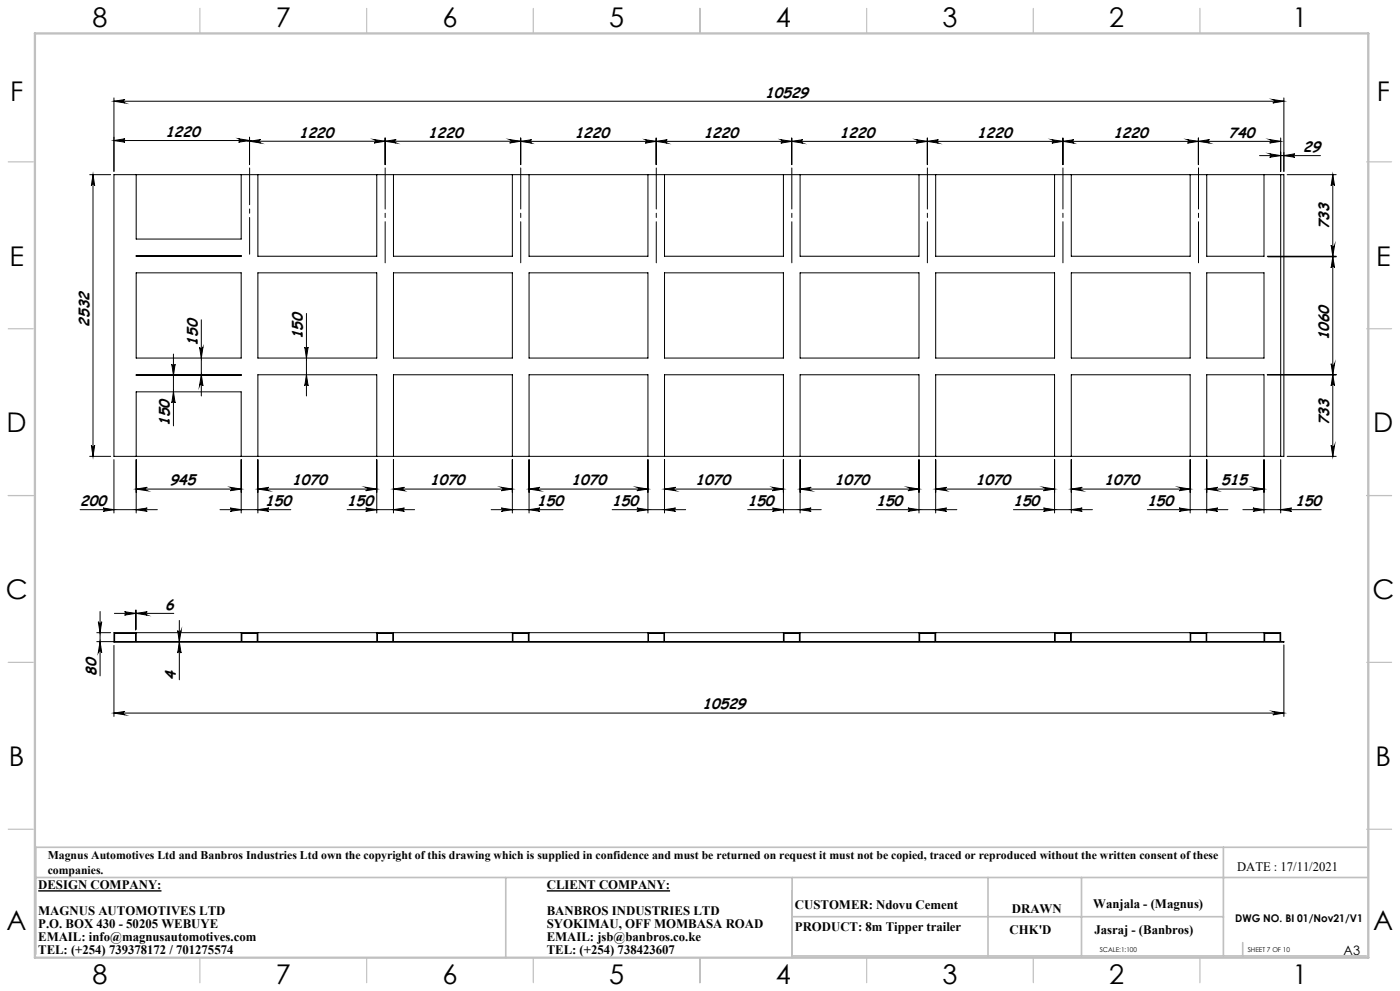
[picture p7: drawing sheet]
<svg xmlns="http://www.w3.org/2000/svg" width="420mm" height="297mm" viewBox="0 0 420 297" stroke-linecap="round" stroke-linejoin="round" font-family="sans-serif">
<path d="M11.5 267h37M164 267h37" fill="none" stroke="#000" stroke-width=".41"/>
<g fill="none" stroke="#000" stroke-width=".3">
<path d="M34.2 29.3v22.1M34.2 30.3h351M34.2 30.3l3.3-.5a.51 .51 0 0 0-.5 .6 .51 .51 0 0 0 .5 .5zM381.8 29.8l3.4 .5-3.4 .6a.51 .51 0 0 0 .5-.5 .51 .51 0 0 0-.5-.6zM385.2 29.3v22.1M26.9 52.3h6.3M27.9 52.3v84.5M27.9 52.3l.5 3.4a.49 .49 0 0 0-.5-.5 .49 .49 0 0 0-.5 .5zM34.2 42.1h40.7M34.2 52.3h351v84.5h-351zM34.2 42.1l3.3-.5a.51 .51 0 0 0-.5 .5 .51 .51 0 0 0 .5 .5zM40.9 52.3v19.3h31.5v-19.3"/>
<path d="M71.6 41.6l3.3 .5-3.3 .5a.51 .51 0 0 0 .4-.5 .51 .51 0 0 0-.4-.5zM74.9 42.3l3.3-.5a.51 .51 0 0 0-.5 .5 .51 .51 0 0 0 .5 .6zM74.9 41.1v8.3M74.9 42.3h81.3M77.4 52.3v24.5h35.6v-24.5M112.2 41.8l3.3 .5-3.3 .6a.51 .51 0 0 0 .5-.6 .51 .51 0 0 0-.5-.5zM115.5 42.3l3.4-.5a.51 .51 0 0 0-.6 .5 .51 .51 0 0 0 .6 .6zM115.5 41.3v8.1M118 52.3v24.5h35.7v-24.5M152.9 41.8l3.3 .5-3.3 .6a.51 .51 0 0 0 .5-.6 .51 .51 0 0 0-.5-.5zM156.2 41.3v8.1M156.2 42.4h228"/>
<path d="M156.2 42.4l3.3-.5a.51 .51 0 0 0-.5 .5 .51 .51 0 0 0 .5 .5zM158.7 52.3v24.5h35.7v-24.5M193.6 41.9l3.3 .5-3.3 .5a.51 .51 0 0 0 .4-.5 .51 .51 0 0 0-.4-.5zM196.9 41.4v8M196.9 42.4l3.3-.5a.51 .51 0 0 0-.5 .5 .51 .51 0 0 0 .5 .5zM199.4 52.3v24.5h35.6v-24.5M234.2 41.9l3.3 .5-3.3 .5a.51 .51 0 0 0 .5-.5 .51 .51 0 0 0-.5-.5zM237.5 42.4l3.3-.5a.51 .51 0 0 0-.5 .5 .51 .51 0 0 0 .5 .5zM237.5 41.4v8M240 52.3v24.5h35.7v-24.5M274.9 41.9l3.3 .5-3.3 .5a.51 .51 0 0 0 .5-.5 .51 .51 0 0 0-.5-.5zM278.2 42.4l3.3-.5a.51 .51 0 0 0-.5 .5 .51 .51 0 0 0 .5 .5z"/>
<path d="M278.2 41.4v8M280.7 52.3v24.5h35.7v-24.5M315.6 41.9l3.3 .5-3.3 .5a.51 .51 0 0 0 .5-.5 .51 .51 0 0 0-.5-.5zM318.9 42.4l3.3-.5a.51 .51 0 0 0-.5 .5 .51 .51 0 0 0 .5 .5zM318.9 41.4v8M321.4 52.3v24.5h35.6v-24.5M356.2 41.9l3.3 .5-3.3 .5a.51 .51 0 0 0 .5-.5 .51 .51 0 0 0-.5-.5zM359.5 42.4l3.3-.6a.51 .51 0 0 0-.4 .5 .51 .51 0 0 0 .4 .6zM359.5 41.3v8.1M362 52.3v24.5h17.2v-24.5M377.9 46.6h18.2M380.9 41.8l3.3 .6-3.3 .5a.51 .51 0 0 0 .5-.6 .51 .51 0 0 0-.5-.5z"/>
<path d="M380.9 46.1l3.3 .5-3.3 .5a.51 .51 0 0 0 .5-.5 .51 .51 0 0 0-.5-.5zM384.2 52.3v84.5M384.2 41.3v10.1M385.2 46.6l3.2-.5a.51 .51 0 0 0-.4 .5 .51 .51 0 0 0 .4 .5zM386.2 52.3h14.7M399.8 52.3v24.5M399.8 52.3l.6 3.4a.51 .51 0 0 0-.5-.5 .51 .51 0 0 0-.6 .5zM40.9 76.7l31.5 .1zM380.2 76.8h20.7M380.4 77h20.5M399.3 73.5a.51 .51 0 0 0 .6 .5 .51 .51 0 0 0 .5-.5l-.6 3.3zM399.8 77v59.8"/>
<path d="M399.8 77l.6 3.3a.51 .51 0 0 0-.5-.5 .51 .51 0 0 0-.6 .5zM40.9 81.8h31.5v25.5h-31.5zM60.4 95.8v22.9M77.4 81.8h35.6v25.5h-35.6zM91.9 93.9v24.8M118 81.8h35.7v25.5h-35.7zM158.7 81.8h35.7v25.5h-35.7zM199.4 81.8h35.6v25.5h-35.6zM240 81.8h35.7v25.5h-35.7zM280.7 81.8h35.7v25.5h-35.7zM321.4 81.8h35.6v25.5h-35.6zM362 81.8h17.2v25.5h-17.2z"/>
<path d="M40.9 112.3l31.5 .2zM51.5 109.1a.49 .49 0 0 0 .5 .5 .49 .49 0 0 0 .5-.5l-.5 3.4zM52 117.4l.5 3.4a.49 .49 0 0 0-.5-.5 .49 .49 0 0 0-.5 .5zM52 106.1v21.5M59.9 104a.51 .51 0 0 0 .5 .5 .51 .51 0 0 0 .5-.5l-.5 3.3zM60.4 112.3l.5 3.3a.51 .51 0 0 0-.5-.5 .51 .51 0 0 0-.5 .5zM91.4 104a.49 .49 0 0 0 .5 .5 .49 .49 0 0 0 .5-.5l-.5 3.3zM91.9 112.3l.5 3.3a.49 .49 0 0 0-.5-.5 .49 .49 0 0 0-.5 .5zM380.2 112.3h20.7M399.3 109a.51 .51 0 0 0 .6 .5 .51 .51 0 0 0 .5-.5l-.6 3.3zM399.8 112.3l.6 3.3a.51 .51 0 0 0-.5-.5 .51 .51 0 0 0-.6 .5zM26.9 136.8h6.3"/>
<path d="M27.4 133.5a.49 .49 0 0 0 .5 .4 .49 .49 0 0 0 .5-.4l-.5 3.3zM34.2 137.8v15.9M40.9 137.8v15.9M40.9 136.8v-19.4h31.5v19.4M72.4 137.8v15.9M77.4 136.8v-24.5h35.6v24.5M77.4 137.8v15.9M113 137.8v15.9M118 137.8v15.9M118 136.8v-24.5h35.7v24.5M153.7 137.8v15.9M158.7 137.8v15.9"/>
<path d="M158.7 136.8v-24.5h35.7v24.5M194.4 137.8v15.9M199.4 136.8v-24.5h35.6v24.5M199.4 137.8v15.9M235 137.8v15.9M240 136.8v-24.5h35.7v24.5M240 137.8v15.9M275.7 137.8v15.9M280.7 137.8v15.9M280.7 136.8v-24.5h35.7v24.5M316.4 137.8v15.9M321.4 137.8v15.9"/>
<path d="M321.4 136.8v-24.5h35.6v24.5M357 137.8v15.9M362 137.8v15.9M362 136.8v-24.5h17.2v24.5M379.2 137.8v15.9M384.2 137.8v15.9M386.2 136.8h14.7M399.3 133.5a.51 .51 0 0 0 .6 .4 .51 .51 0 0 0 .5-.4l-.6 3.3zM24 152.7h23.2M30.9 152.3l3.3 .4-3.3 .5a.49 .49 0 0 0 .5-.5 .49 .49 0 0 0-.5-.4zM40.9 146.6h31.5M40.9 146.6l3.3-.6a.51 .51 0 0 0-.5 .6 .51 .51 0 0 0 .5 .5z"/>
<path d="M40.9 152.7l3.3-.4a.49 .49 0 0 0-.5 .4 .49 .49 0 0 0 .5 .5zM66 152.7h21.2M69.1 146l3.3 .6-3.3 .5a.51 .51 0 0 0 .4-.5 .51 .51 0 0 0-.4-.6zM69.1 152.3l3.3 .4-3.3 .5a.49 .49 0 0 0 .4-.5 .49 .49 0 0 0-.4-.4zM77.4 152.7l3.3-.4a.49 .49 0 0 0-.5 .4 .49 .49 0 0 0 .5 .5zM77.4 146.6l3.3-.6a.51 .51 0 0 0-.5 .6 .51 .51 0 0 0 .5 .5zM77.4 146.6h35.6M104.1 152.7h20.3M109.7 146l3.3 .6-3.3 .5a.51 .51 0 0 0 .5-.5 .51 .51 0 0 0-.5-.6zM109.7 152.3l3.3 .4-3.3 .5a.49 .49 0 0 0 .5-.5 .49 .49 0 0 0-.5-.4zM118 146.6h35.7M118 152.7l3.3-.4a.49 .49 0 0 0-.4 .4 .49 .49 0 0 0 .4 .5z"/>
<path d="M118 146.6l3.3-.6a.51 .51 0 0 0-.4 .6 .51 .51 0 0 0 .4 .5zM147.4 152.7h21.5M150.4 146l3.3 .6-3.3 .5a.51 .51 0 0 0 .5-.5 .51 .51 0 0 0-.5-.6zM150.4 152.3l3.3 .4-3.3 .5a.49 .49 0 0 0 .5-.5 .49 .49 0 0 0-.5-.4zM158.7 146.6h35.7M158.7 152.7l3.3-.4a.49 .49 0 0 0-.5 .4 .49 .49 0 0 0 .5 .5zM158.7 146.6l3.3-.6a.51 .51 0 0 0-.5 .6 .51 .51 0 0 0 .5 .5zM183.7 152.7h22M191.1 146l3.3 .6-3.3 .5a.51 .51 0 0 0 .4-.5 .51 .51 0 0 0-.4-.6zM191.1 152.3l3.3 .4-3.3 .5a.49 .49 0 0 0 .4-.5 .49 .49 0 0 0-.4-.4zM199.4 152.7l3.3-.4a.49 .49 0 0 0-.5 .4 .49 .49 0 0 0 .5 .5zM199.4 146.6l3.3-.6a.51 .51 0 0 0-.5 .6 .51 .51 0 0 0 .5 .5z"/>
<path d="M199.4 146.6h35.6M224.3 152.7h22.1M231.7 146l3.3 .6-3.3 .5a.51 .51 0 0 0 .5-.5 .51 .51 0 0 0-.5-.6zM231.7 152.3l3.3 .4-3.3 .5a.49 .49 0 0 0 .5-.5 .49 .49 0 0 0-.5-.4zM240 152.7l3.3-.4a.49 .49 0 0 0-.5 .4 .49 .49 0 0 0 .5 .5zM240 146.6l3.3-.6a.51 .51 0 0 0-.5 .6 .51 .51 0 0 0 .5 .5zM240 146.6h35.7M262.9 152.7h24.2M272.4 146l3.3 .6-3.3 .5a.51 .51 0 0 0 .5-.5 .51 .51 0 0 0-.5-.6zM272.4 152.3l3.3 .4-3.3 .5a.49 .49 0 0 0 .5-.5 .49 .49 0 0 0-.5-.4zM280.7 146.6h35.7M280.7 152.7l3.3-.4a.49 .49 0 0 0-.5 .4 .49 .49 0 0 0 .5 .5z"/>
<path d="M280.7 146.6l3.3-.6a.51 .51 0 0 0-.5 .6 .51 .51 0 0 0 .5 .5zM304 152.7h23.7M313.1 146l3.3 .6-3.3 .5a.51 .51 0 0 0 .5-.5 .51 .51 0 0 0-.5-.6zM313.1 152.3l3.3 .4-3.3 .5a.49 .49 0 0 0 .5-.5 .49 .49 0 0 0-.5-.4zM321.4 146.6h35.6M321.4 152.7l3.3-.4a.49 .49 0 0 0-.5 .4 .49 .49 0 0 0 .5 .5zM321.4 146.6l3.3-.6a.51 .51 0 0 0-.5 .6 .51 .51 0 0 0 .5 .5zM344.2 152.7h24.2M353.7 146l3.3 .6-3.3 .5a.51 .51 0 0 0 .5-.5 .51 .51 0 0 0-.5-.6zM353.7 152.3l3.3 .4-3.3 .5a.49 .49 0 0 0 .5-.5 .49 .49 0 0 0-.5-.4zM362 146.6h17.2M362 152.7l3.3-.4a.49 .49 0 0 0-.5 .4 .49 .49 0 0 0 .5 .5z"/>
<path d="M362 146.6l3.3-.6a.51 .51 0 0 0-.5 .6 .51 .51 0 0 0 .5 .5zM372.9 152.7h23.4M375.9 146l3.3 .6-3.3 .5a.51 .51 0 0 0 .5-.5 .51 .51 0 0 0-.5-.6zM375.9 152.3l3.3 .4-3.3 .5a.49 .49 0 0 0 .5-.5 .49 .49 0 0 0-.5-.4zM384.2 152.7l3.3-.4a.49 .49 0 0 0-.5 .4 .49 .49 0 0 0 .5 .5zM29 192.3h11.7v-2.5h-6.3v2.5M29 189.6h4.2M29.5 186.3a.51 .51 0 0 0 .5 .5 .51 .51 0 0 0 .5-.5l-.5 3.3zM30 192.3l.5 3.3a.51 .51 0 0 0-.5-.5 .51 .51 0 0 0-.5 .5zM30 183.3v19.3M34.2 189.6h350v2.7l1 .1h-351zM34.2 193.4v21.3"/>
<path d="M34.3 183.8h17.8M37.4 183.3l3.3 .5-3.3 .6a.51 .51 0 0 0 .5-.6 .51 .51 0 0 0-.5-.5zM40.7 182.8v6M40.9 189.6v2.7h31.5v-2.7M40.9 183.8l3.3-.5a.51 .51 0 0 0-.5 .5 .51 .51 0 0 0 .5 .6zM40.9 182.8v5.8M53.3 189a.51 .51 0 0 0 .5 .5 .51 .51 0 0 0 .5-.5l-.5 3.3zM53.8 185.9v17.8M53.8 192.4l.5 3.3a.51 .51 0 0 0-.5-.4 .51 .51 0 0 0-.5 .4zM72.6 189.8h4.6v2.5h-4.6zM77.4 189.6v2.7h35.6v-2.7M113.2 189.8h4.6v2.5h-4.6z"/>
<path d="M118 189.6v2.7h35.7v-2.7M153.9 189.8h4.6v2.5h-4.6zM158.7 189.6v2.7h35.7v-2.7M194.6 189.8h4.6v2.5h-4.6zM199.4 189.6v2.7h35.6v-2.7M235.2 189.8h4.6v2.5h-4.6zM240 189.6v2.7h35.7v-2.7M275.9 189.8h4.6v2.5h-4.6zM280.7 189.6v2.7h35.7v-2.7M316.5 189.8h4.7v2.5h-4.7zM321.4 189.6v2.7h35.6v-2.7M357.2 189.8h4.6v2.5h-4.6z"/>
<path d="M362 189.6v2.7h17.2v-2.7M379.4 189.8h4.6v2.5h-4.6zM385.2 193.3v21.4M34.2 213.7h351M34.2 213.7l3.3-.5a.51 .51 0 0 0-.5 .5 .51 .51 0 0 0 .5 .5zM381.8 213.2l3.4 .5-3.4 .5a.51 .51 0 0 0 .5-.5 .51 .51 0 0 0-.5-.5z"/>
</g>
<path d="M74.9 50.3v25.9" fill="none" stroke="#000" stroke-width=".3" stroke-dasharray="15.2 1.3 1.3 1.3" stroke-dashoffset="4.2"/>
<path d="M115.5 50.3v28.5M156.2 50.3v28.5M196.9 50.3v28.5M237.5 50.3v28.5M278.2 50.3v28.5M318.9 50.3v28.5M359.5 50.3v28.5" fill="none" stroke="#000" stroke-width=".3" stroke-dasharray="15.2 1.3 1.3 1.3" stroke-dashoffset="2.9"/>
<g fill="none" stroke="#c0c0c0" stroke-width=".35">
<path d="M60 2.5v7.5M110 2.5v7.5M160 2.5v7.5M210 2.5v7.5M260 2.5v7.5M310 2.5v7.5M360 2.5v7.5M2.5 48.5h7.5M410 48.5h7.5M2.5 98.5h7.5M410 98.5h7.5M2.5 148.5h7.5"/>
<path d="M410 148.5h7.5M2.5 198.5h7.5M410 198.5h7.5M2.5 248.5h7.5M410 248.5h7.5M60 287v7.5M110 287v7.5M160 287v7.5M210 287v7.5M260 287v7.5M310 287v7.5M360 287v7.5"/>
</g>
<path d="M367 253.9v32.6M409.9 253.9h-399.2v32.1M10.7 263h399.7M151.7 263v24M237.6 263v24M237.6 274.7h129.4M296.4 263v23.5M324.4 263v23.5M237.6 286.5h172.3M372.8 282.5v4.3" fill="none" stroke="#c0c0c0" stroke-width=".5"/>
<path d="M10.5 10h400v277h-400z" fill="none" stroke="#c0c0c0" stroke-width=".7"/>
<g fill="#000">
<path d="M381.8 29.8l3.4 .5-3.4 .6a.51 .51 0 0 0 .5-.5 .51 .51 0 0 0-.5-.6zM34.2 30.3l3.3-.5a.51 .51 0 0 0-.5 .6 .51 .51 0 0 0 .5 .5zM40.9 183.8l3.3-.5a.51 .51 0 0 0-.5 .5 .51 .51 0 0 0 .5 .6zM37.4 183.3l3.3 .5-3.3 .6a.51 .51 0 0 0 .5-.6 .51 .51 0 0 0-.5-.5z"/>
<path d="M27.9 52.3l.5 3.4a.49 .49 0 0 0-.5-.5 .49 .49 0 0 0-.5 .5zM27.4 133.5a.49 .49 0 0 0 .5 .4 .49 .49 0 0 0 .5-.4l-.5 3.3zM51.5 109.1a.49 .49 0 0 0 .5 .5 .49 .49 0 0 0 .5-.5l-.5 3.4zM52 117.4l.5 3.4a.49 .49 0 0 0-.5-.5 .49 .49 0 0 0-.5 .5zM59.9 104a.51 .51 0 0 0 .5 .5 .51 .51 0 0 0 .5-.5l-.5 3.3zM60.4 112.3l.5 3.3a.51 .51 0 0 0-.5-.5 .51 .51 0 0 0-.5 .5zM91.4 104a.49 .49 0 0 0 .5 .5 .49 .49 0 0 0 .5-.5l-.5 3.3zM91.9 112.3l.5 3.3a.49 .49 0 0 0-.5-.5 .49 .49 0 0 0-.5 .5zM53.3 189a.51 .51 0 0 0 .5 .5 .51 .51 0 0 0 .5-.5l-.5 3.3zM53.8 192.4l.5 3.3a.51 .51 0 0 0-.5-.4 .51 .51 0 0 0-.5 .4z"/>
<path d="M34.2 42.1l3.3-.5a.51 .51 0 0 0-.5 .5 .51 .51 0 0 0 .5 .5zM71.6 41.6l3.3 .5-3.3 .5a.51 .51 0 0 0 .4-.5 .51 .51 0 0 0-.4-.5zM74.9 42.3l3.3-.5a.51 .51 0 0 0-.5 .5 .51 .51 0 0 0 .5 .6zM112.2 41.8l3.3 .5-3.3 .6a.51 .51 0 0 0 .5-.6 .51 .51 0 0 0-.5-.5zM115.5 42.3l3.4-.5a.51 .51 0 0 0-.6 .5 .51 .51 0 0 0 .6 .6zM152.9 41.8l3.3 .5-3.3 .6a.51 .51 0 0 0 .5-.6 .51 .51 0 0 0-.5-.5zM156.2 42.4l3.3-.5a.51 .51 0 0 0-.5 .5 .51 .51 0 0 0 .5 .5zM193.6 41.9l3.3 .5-3.3 .5a.51 .51 0 0 0 .4-.5 .51 .51 0 0 0-.4-.5zM196.9 42.4l3.3-.5a.51 .51 0 0 0-.5 .5 .51 .51 0 0 0 .5 .5zM234.2 41.9l3.3 .5-3.3 .5a.51 .51 0 0 0 .5-.5 .51 .51 0 0 0-.5-.5zM237.5 42.4l3.3-.5a.51 .51 0 0 0-.5 .5 .51 .51 0 0 0 .5 .5zM274.9 41.9l3.3 .5-3.3 .5a.51 .51 0 0 0 .5-.5 .51 .51 0 0 0-.5-.5zM278.2 42.4l3.3-.5a.51 .51 0 0 0-.5 .5 .51 .51 0 0 0 .5 .5zM315.6 41.9l3.3 .5-3.3 .5a.51 .51 0 0 0 .5-.5 .51 .51 0 0 0-.5-.5zM318.9 42.4l3.3-.5a.51 .51 0 0 0-.5 .5 .51 .51 0 0 0 .5 .5zM356.2 41.9l3.3 .5-3.3 .5a.51 .51 0 0 0 .5-.5 .51 .51 0 0 0-.5-.5zM359.5 42.4l3.3-.6a.51 .51 0 0 0-.4 .5 .51 .51 0 0 0 .4 .6zM380.9 41.8l3.3 .6-3.3 .5a.51 .51 0 0 0 .5-.6 .51 .51 0 0 0-.5-.5zM380.9 46.1l3.3 .5-3.3 .5a.51 .51 0 0 0 .5-.5 .51 .51 0 0 0-.5-.5zM385.2 46.6l3.2-.5a.51 .51 0 0 0-.4 .5 .51 .51 0 0 0 .4 .5zM40.9 146.6l3.3-.6a.51 .51 0 0 0-.5 .6 .51 .51 0 0 0 .5 .5zM69.1 146l3.3 .6-3.3 .5a.51 .51 0 0 0 .4-.5 .51 .51 0 0 0-.4-.6zM30.9 152.3l3.3 .4-3.3 .5a.49 .49 0 0 0 .5-.5 .49 .49 0 0 0-.5-.4zM40.9 152.7l3.3-.4a.49 .49 0 0 0-.5 .4 .49 .49 0 0 0 .5 .5zM69.1 152.3l3.3 .4-3.3 .5a.49 .49 0 0 0 .4-.5 .49 .49 0 0 0-.4-.4zM77.4 152.7l3.3-.4a.49 .49 0 0 0-.5 .4 .49 .49 0 0 0 .5 .5zM77.4 146.6l3.3-.6a.51 .51 0 0 0-.5 .6 .51 .51 0 0 0 .5 .5zM109.7 146l3.3 .6-3.3 .5a.51 .51 0 0 0 .5-.5 .51 .51 0 0 0-.5-.6zM109.7 152.3l3.3 .4-3.3 .5a.49 .49 0 0 0 .5-.5 .49 .49 0 0 0-.5-.4zM118 152.7l3.3-.4a.49 .49 0 0 0-.4 .4 .49 .49 0 0 0 .4 .5zM118 146.6l3.3-.6a.51 .51 0 0 0-.4 .6 .51 .51 0 0 0 .4 .5zM150.4 146l3.3 .6-3.3 .5a.51 .51 0 0 0 .5-.5 .51 .51 0 0 0-.5-.6zM150.4 152.3l3.3 .4-3.3 .5a.49 .49 0 0 0 .5-.5 .49 .49 0 0 0-.5-.4zM158.7 152.7l3.3-.4a.49 .49 0 0 0-.5 .4 .49 .49 0 0 0 .5 .5zM158.7 146.6l3.3-.6a.51 .51 0 0 0-.5 .6 .51 .51 0 0 0 .5 .5zM191.1 146l3.3 .6-3.3 .5a.51 .51 0 0 0 .4-.5 .51 .51 0 0 0-.4-.6zM191.1 152.3l3.3 .4-3.3 .5a.49 .49 0 0 0 .4-.5 .49 .49 0 0 0-.4-.4zM199.4 152.7l3.3-.4a.49 .49 0 0 0-.5 .4 .49 .49 0 0 0 .5 .5zM199.4 146.6l3.3-.6a.51 .51 0 0 0-.5 .6 .51 .51 0 0 0 .5 .5zM231.7 146l3.3 .6-3.3 .5a.51 .51 0 0 0 .5-.5 .51 .51 0 0 0-.5-.6zM231.7 152.3l3.3 .4-3.3 .5a.49 .49 0 0 0 .5-.5 .49 .49 0 0 0-.5-.4zM240 152.7l3.3-.4a.49 .49 0 0 0-.5 .4 .49 .49 0 0 0 .5 .5zM240 146.6l3.3-.6a.51 .51 0 0 0-.5 .6 .51 .51 0 0 0 .5 .5zM272.4 146l3.3 .6-3.3 .5a.51 .51 0 0 0 .5-.5 .51 .51 0 0 0-.5-.6zM272.4 152.3l3.3 .4-3.3 .5a.49 .49 0 0 0 .5-.5 .49 .49 0 0 0-.5-.4zM280.7 152.7l3.3-.4a.49 .49 0 0 0-.5 .4 .49 .49 0 0 0 .5 .5zM280.7 146.6l3.3-.6a.51 .51 0 0 0-.5 .6 .51 .51 0 0 0 .5 .5zM313.1 146l3.3 .6-3.3 .5a.51 .51 0 0 0 .5-.5 .51 .51 0 0 0-.5-.6zM313.1 152.3l3.3 .4-3.3 .5a.49 .49 0 0 0 .5-.5 .49 .49 0 0 0-.5-.4zM321.4 152.7l3.3-.4a.49 .49 0 0 0-.5 .4 .49 .49 0 0 0 .5 .5zM321.4 146.6l3.3-.6a.51 .51 0 0 0-.5 .6 .51 .51 0 0 0 .5 .5zM353.7 146l3.3 .6-3.3 .5a.51 .51 0 0 0 .5-.5 .51 .51 0 0 0-.5-.6zM353.7 152.3l3.3 .4-3.3 .5a.49 .49 0 0 0 .5-.5 .49 .49 0 0 0-.5-.4zM362 152.7l3.3-.4a.49 .49 0 0 0-.5 .4 .49 .49 0 0 0 .5 .5zM362 146.6l3.3-.6a.51 .51 0 0 0-.5 .6 .51 .51 0 0 0 .5 .5zM375.9 146l3.3 .6-3.3 .5a.51 .51 0 0 0 .5-.5 .51 .51 0 0 0-.5-.6zM375.9 152.3l3.3 .4-3.3 .5a.49 .49 0 0 0 .5-.5 .49 .49 0 0 0-.5-.4zM384.2 152.7l3.3-.4a.49 .49 0 0 0-.5 .4 .49 .49 0 0 0 .5 .5zM34.2 213.7l3.3-.5a.51 .51 0 0 0-.5 .5 .51 .51 0 0 0 .5 .5zM381.8 213.2l3.4 .5-3.4 .5a.51 .51 0 0 0 .5-.5 .51 .51 0 0 0-.5-.5z"/>
<path d="M399.3 133.5a.51 .51 0 0 0 .6 .4 .51 .51 0 0 0 .5-.4l-.6 3.3zM399.8 112.3l.6 3.3a.51 .51 0 0 0-.5-.5 .51 .51 0 0 0-.6 .5zM399.3 109a.51 .51 0 0 0 .6 .5 .51 .51 0 0 0 .5-.5l-.6 3.3zM399.8 77l.6 3.3a.51 .51 0 0 0-.5-.5 .51 .51 0 0 0-.6 .5zM399.3 73.5a.51 .51 0 0 0 .6 .5 .51 .51 0 0 0 .5-.5l-.6 3.3zM399.8 52.3l.6 3.4a.51 .51 0 0 0-.5-.5 .51 .51 0 0 0-.6 .5zM30 192.3l.5 3.3a.51 .51 0 0 0-.5-.5 .51 .51 0 0 0-.5 .5zM29.5 186.3a.51 .51 0 0 0 .5 .5 .51 .51 0 0 0 .5-.5l-.5 3.3z"/>
</g>
<g font-size="8.1">
<text x="27.8" y="8">8</text>
<text x="82.8" y="8">7</text>
<text x="132.8" y="8">6</text>
<text x="182.8" y="8">5</text>
<text x="232.8" y="8">4</text>
<text x="282.8" y="8">3</text>
<text x="332.8" y="8">2</text>
<text x="387.8" y="8">1</text>
<text x="3" y="30.4">F</text>
<text x="413" y="30.4">F</text>
<text x="2.8" y="79.6">E</text>
<text x="412.8" y="79.6">E</text>
<text x="2" y="129.6">D</text>
<text x="412" y="129.6">D</text>
<text x="1.7" y="179.6">C</text>
<text x="411.7" y="179.6">C</text>
<text x="2.7" y="229.6">B</text>
<text x="412.7" y="229.6">B</text>
<text x="2" y="278.9">A</text>
<text x="412" y="278.9">A</text>
<text x="27.8" y="295">8</text>
<text x="82.8" y="295">7</text>
<text x="132.8" y="295">6</text>
<text x="182.8" y="295">5</text>
<text x="232.8" y="295">4</text>
<text x="282.8" y="295">3</text>
<text x="332.8" y="295">2</text>
<text x="387.8" y="295">1</text>
</g>
<g font-size="4.4">
<text x="229.6" y="29.2">10529</text>
<text x="49.6" y="41">1220</text>
<text x="89.7" y="41.2">1220</text>
<text x="128.5" y="41.2">1220</text>
<text x="172.4" y="41.3">1220</text>
<text x="211.1" y="41.3">1220</text>
<text x="252" y="41.3">1220</text>
<text x="293.2" y="41.3">1220</text>
<text x="334" y="41.3">1220</text>
<text x="368.6" y="41.2">740</text>
<text x="391" y="45.5">29</text>
<text x="398.8" y="68.8" transform="rotate(-90 398.8 68.8)">733</text>
<text x="26.8" y="97.9" transform="rotate(-90 26.8 97.9)">2532</text>
<text x="90.9" y="101.7" transform="rotate(-90 90.9 101.7)">150</text>
<text x="59.3" y="103.6" transform="rotate(-90 59.3 103.6)">150</text>
<text x="398.8" y="102" transform="rotate(-90 398.8 102)">1060</text>
<text x="51" y="127.6" transform="rotate(-90 51 127.6)">150</text>
<text x="398.8" y="127.5" transform="rotate(-90 398.8 127.5)">733</text>
<text x="50.9" y="145.5">945</text>
<text x="87.7" y="145.5">1070</text>
<text x="129" y="145.5">1070</text>
<text x="171.5" y="145.5">1070</text>
<text x="208.7" y="145.5">1070</text>
<text x="250.4" y="145.5">1070</text>
<text x="292.8" y="145.5">1070</text>
<text x="331.4" y="145.5">1070</text>
<text x="366.4" y="145.5">515</text>
<text x="24.1" y="151.6">200</text>
<text x="79.5" y="151.6">150</text>
<text x="104.2" y="151.6">150</text>
<text x="161.2" y="151.6">150</text>
<text x="183.7" y="151.6">150</text>
<text x="224.3" y="151.6">150</text>
<text x="262.9" y="151.6">150</text>
<text x="304" y="151.6">150</text>
<text x="344.2" y="151.6">150</text>
<text x="388.6" y="151.6">150</text>
<text x="49.6" y="182.7">6</text>
<text x="29" y="202.5" transform="rotate(-90 29 202.5)">80</text>
<text x="52.7" y="203.7" transform="rotate(-90 52.7 203.7)">4</text>
<text x="210.8" y="212.6">10529</text>
</g>
<g font-size="3.9">
<text x="371.1" y="261">DATE : 17/11/2021</text>
<text x="11.5" y="266.5">DESIGN COMPANY:</text>
<text x="164" y="266.5">CLIENT COMPANY:</text>
<text x="11.5" y="274.3">MAGNUS AUTOMOTIVES LTD</text>
<text x="164" y="274.3">BANBROS INDUSTRIES LTD</text>
<text x="238.5" y="272.6">CUSTOMER: Ndovu Cement</text>
<text x="303.5" y="273.5">DRAWN</text>
<text x="328" y="272">Wanjala - (Magnus)</text>
<text x="11.5" y="278.2">P.O. BOX 430 - 50205 WEBUYE</text>
<text x="164" y="278.2">SYOKIMAU, OFF MOMBASA ROAD</text>
<text x="238.5" y="279.1">PRODUCT: 8m Tipper trailer</text>
<text x="302.9" y="280">CHK'D</text>
<text x="328.3" y="280">Jasraj - (Banbros)</text>
<text x="11.5" y="282">EMAIL: info@magnusautomotives.com</text>
<text x="11.5" y="285.9">TEL: (+254) 739378172 / 701275574</text>
<text x="164" y="282">EMAIL: jsb@banbros.co.ke</text>
<text x="164" y="285.9">TEL: (+254) 738423607</text>
<text x="403.1" y="286.1">A3</text>
</g>
<g font-size="3.5">
<text x="14.3" y="257.5">Magnus Automotives Ltd and Banbros Industries Ltd own the copyright of this drawing which is supplied in confidence and must be returned on request it must not be copied, traced or reproduced without the written consent of these</text>
<text x="14.3" y="262">companies.</text>
</g>
<text font-size="3.2" x="370.5" y="276.3">DWG NO. BI 01/Nov21/V1</text>
<g font-size="2">
<text x="329.9" y="285.3">SCALE:1:100</text>
<text x="374.3" y="285.3">SHEET 7 OF 10</text>
</g>
</svg>
